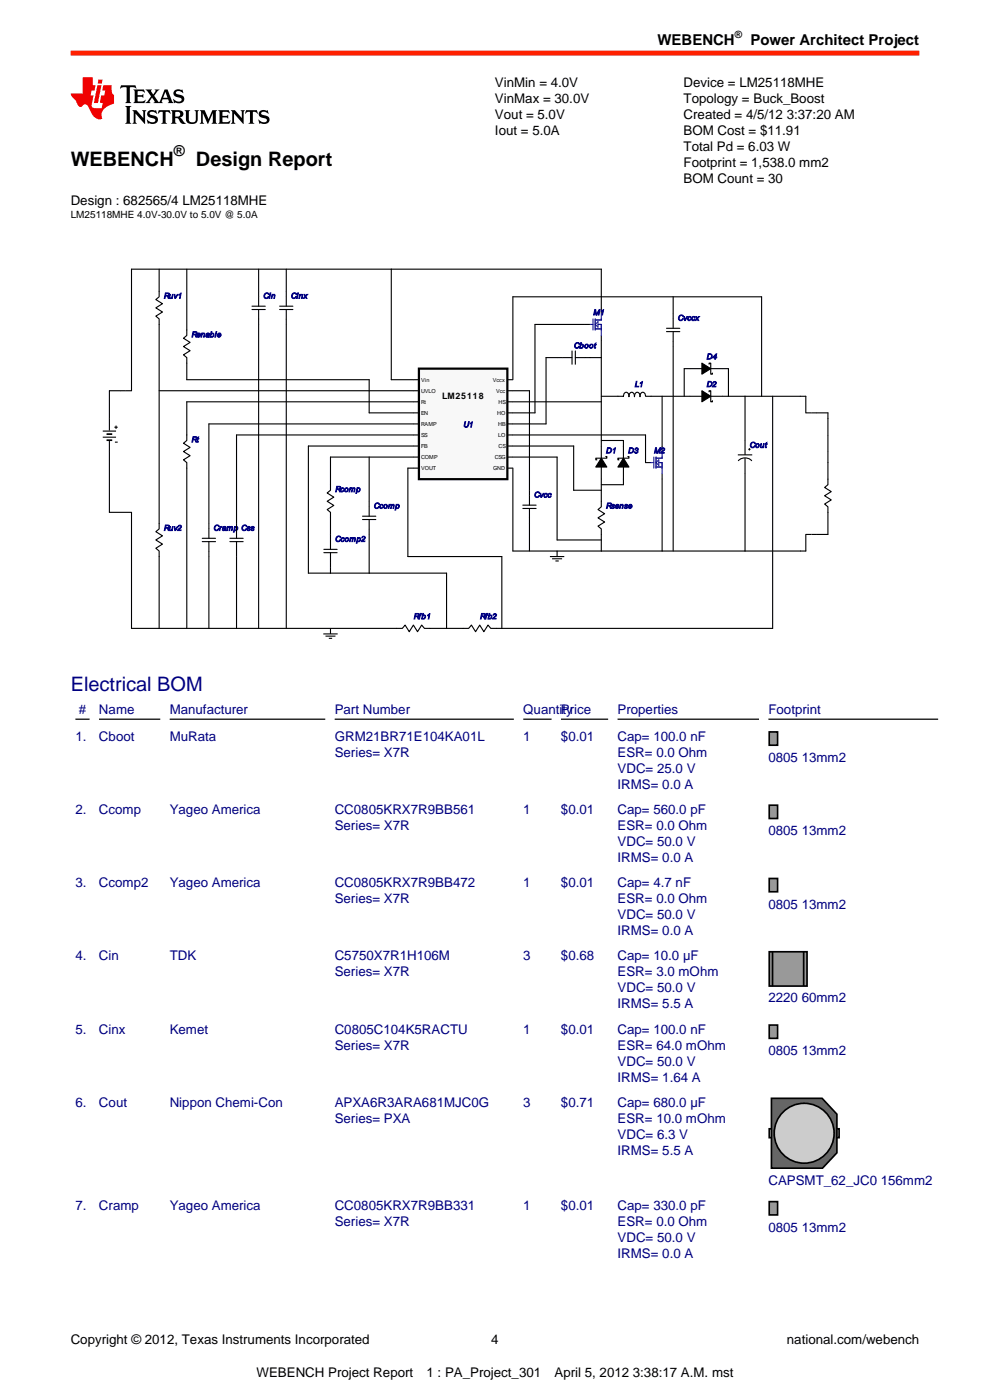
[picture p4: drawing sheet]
<svg xmlns="http://www.w3.org/2000/svg" width="210mm" height="297mm" viewBox="0 0 210 297" stroke-linecap="round" stroke-linejoin="round" font-family="sans-serif">
<path d="M15 11.3h180" fill="none" stroke="#ff2000" stroke-width="1.1" stroke-linecap="butt"/>
<path d="M55.2 23.5a.81 .81 0 0 0-.3 .9 .81 .81 0 0 0 .8 .6l.7 .2 .2 .3a.98 .98 0 0 1-.9 .5 .98 .98 0 0 1-.8-.7l.1 1 .2-.1a1.62 1.62 0 0 0 1.9-.5 .87 .87 0 0 0-.8-1.2l-.7-.2-.2-.2a.89 .89 0 0 1 1.5 .1l-.1-.8-.2 .1-.7-.2zM52.2 23.4l-.2 .8 .6-.5h.4v.2v1.9l-.3 .5h1.2l-.3-.5v-1.9l.1-.2h.4l.5 .5-.1-.8zM49 23.4l.3 .4v2l-.3 .5h.9l-.3-.5 .1-1.7 2 2.2v-2.5l.2-.4h-.9l.3 .2v1.4l-1.5-1.6zM46.3 23.4l.3 .4v2l-.3 .5h2.3l.2-.8a1.45 1.45 0 0 1-1.6 .4v-1h.9l.3 .2v-.8l-.3 .3h-.9v-.7l.2-.2a1.25 1.25 0 0 1 1.3 .4l-.2-.7zM42.4 23.4l.3 .4v2l-.3 .5h.9l-.3-.5v-1.8l1.1 2.3 1-2.3v1.8l-.2 .5h1.2l-.3-.5v-2l.3-.4h-1.1l-.8 1.8-.8-1.8zM39.2 23.4l.2 .2a3.4 3.4 0 0 0 .3 2.4 1.32 1.32 0 0 0 2.2-.7l.1-1.7 .2-.2h-1l.3 .4v1.5a.74 .74 0 0 1-.7 .6 .74 .74 0 0 1-.7-.6v-1.5l.2-.4zM37.2 23.8l.2-.1a.58 .58 0 0 1 .6 .1 .58 .58 0 0 1 .2 .7l-.2 .2h-.8zM36.3 23.4l.2 .4v2l-.2 .5h1.2l-.3-.3v-.9a.91 .91 0 0 1 1 .8l.5 .4 .7-.1-1.3-1.3a.76 .76 0 0 0 .8-.7 .76 .76 0 0 0-.8-.8zM33.7 23.4l-.2 .8 .6-.5h.4v.2v1.9l-.3 .5h1.2l-.3-.5v-1.9l.1-.2h.4l.5 .5-.1-.8zM31.5 23.5a.81 .81 0 0 0-.3 .9 .81 .81 0 0 0 .8 .6l.8 .2 .2 .3a.98 .98 0 0 1-1 .5 .98 .98 0 0 1-.8-.7l.2 1 .1-.1a1.62 1.62 0 0 0 2-.5 .87 .87 0 0 0-.9-1.2l-.7-.2-.2-.2a.89 .89 0 0 1 1.5 .1l-.1-.8-.2 .1-.7-.2zM28.1 23.4l.3 .4v2l-.3 .5h.9l-.3-.5 .1-1.7 2 2.2v-2.5l.2-.4h-.9l.3 .2v1.4l-1.5-1.6zM26.6 22.5l.3 .5v2.8l-.3 .5h1.3l-.4-.5v-2.8l.4-.5zM37.1 19.2a.81 .81 0 0 0-.3 .9 .81 .81 0 0 0 .8 .5l.7 .2 .2 .3a.98 .98 0 0 1-.9 .5 .98 .98 0 0 1-.8-.6l.1 .9 .2-.1a1.61 1.61 0 0 0 1.9-.5 .87 .87 0 0 0-.8-1.2l-.7-.2-.2-.2a.89 .89 0 0 1 1.5 .1l-.1-.8-.2 .1-.7-.2zM35.1 19.5l.4 1.2h-.9zM30.9 19l1.1 1.4-1.2 1.5h1.1l-.2-.3 .5-.9 .6 .9-.2 .3h1.9l-.2-.3 .2-.5h1.2l.1 .5-.2 .3h1.2l-.3-.5-1-2.4h-.6l-1.2 2.7-1-1.4 1.1-1.3h-1l.2 .2-.5 .9-.5-.8 .2-.3zM28.3 19l.3 .5v1.9l-.3 .5h2.3l.2-.8a1.45 1.45 0 0 1-1.6 .4v-1l.9 .1 .3 .2v-.8l-.3 .2h-.9v-.7l.2-.2a1.25 1.25 0 0 1 1.3 .4l-.2-.7zM25.7 18.1l-.2 .7a1.15 1.15 0 0 1 1.3-.3l.1 2.9-.3 .5h1.2l-.3-.5v-2.7a.8 .8 0 0 1 1.2-.1l.3 .2-.3-.7z" fill="#000"/>
<path d="M20.9 16.9l-.2 .8h.9l.2-.8zM20.7 18.1l-.8 3.8h.9l.7-3.8zM17.6 16.4v3.4h-2.6a2.07 2.07 0 0 0 .9 1.4l.4 .6a.92 .92 0 0 0 1.1 .8 .73 .73 0 0 1 .6-.4 .73 .73 0 0 1 .7 .4l.5 1a2.05 2.05 0 0 0 2.5 1.6 2.15 2.15 0 0 1 1.6-2.9l.9-.3-.1-1.8a1.97 1.97 0 0 1-.4-2.1h-1.8l-.2 1.1h.6l-.2 1h-.6l-.3 1.3v.3l.6 .1-.2 1.1h-.9a.9 .9 0 0 1-1.2-.9l.3-1.9h-.6l.2-1h.6l.3-1.1h-.6v-1.7z" fill="#f00000"/>
<g fill="none" stroke="#000" stroke-width=".23">
<path d="M33.8 61.8v1.2l-.7 .6 1.4 .8-1.4 .9 1.4 .9-1.4 .9 .7 .6v1.1M39.6 70v1.2l-.7 .6 1.4 .8-1.4 .9 1.4 .9-1.4 .9 .7 .6v1.1M53.5 65h2.8M53.5 65.7h2.8M54.9 61.8v3.2M54.9 65.7v3.1M59.3 65h2.8M59.3 65.7h2.8M60.7 61.8v3.2M60.7 65.7v3.1M118.2 75.9h3.1M121.3 74.5v2.8"/>
<path d="M122 75.9h3.2M122 74.5v2.8M124 68.8h1.2M127.6 65.3v1.2M127.6 71.2v1.1M141.4 70.4h2.8M141.4 69.6h2.8M142.8 66.5v3.1M142.8 70.4v3.1M146.3 78.2h7M148.9 77l1.9 1.2-1.9 1.2zM150.4 77.3v-.3h.4v2.4h.3v-.3"/>
<path d="M26.7 82.9h1.2M39.6 92.3v1.1l-.7 .6 1.4 .9-1.4 .9 1.4 .9-1.4 .9 .7 .5v1.2M127.6 97.2l1.1 1.9h-2.3zM127.6 94.6v7.1M128.5 96.8h.2v.4h-2.3v.4h.2M131.1 84.1l1.1-.1a.63 .63 0 0 1 .7-.8 .63 .63 0 0 1 .5 1 .6 .6 0 0 1 .3-.8 .6 .6 0 0 1 .8 .3l.1 .5a.6 .6 0 0 1 .3-.8 .6 .6 0 0 1 .8 .3l.1 .5a.6 .6 0 0 1 .3-.8 .6 .6 0 0 1 .8 .3v.4h1.2M132.2 97.2l1.2 1.9h-2.3zM132.2 94.6v7.1M133.2 96.8h.2v.4h-2.3v.4h.2M136.9 98.1h1.2M140.4 94.6v1.2M146.3 84.1h7"/>
<path d="M148.9 82.9l1.9 1.2-1.9 1.1zM150.4 83.1v-.2h.4v2.3h.3v-.2M156.5 96.5h3.1M156.6 97.7a1.98 1.98 0 0 1 2.8 0M158 93.4v3.1M158 97.2v3.3M158.7 95.3h.5M159 95.1v.5M170.9 87.6h1.2M26.7 108.7h1.2M33.8 111v1.2l-.7 .6 1.4 .9-1.4 .9 1.4 .8-1.4 .9 .7 .6v1.2M42.9 114.2h2.8"/>
<path d="M42.9 114.9h2.8M44.3 111v3.2M44.3 114.9v3.2M48.8 114.2h2.8M48.8 114.9h2.8M50.2 111v3.2M50.2 114.9v3.2M68.7 116.5h2.8M68.7 117.2h2.8M70.1 102.8v1.2l-.7 .6 1.4 .9-1.4 .8 1.4 .9-1.4 .9 .7 .6v1.2M70.1 113.4v3.1M70.1 117.2v3.2"/>
<path d="M76.9 109.5h2.8M76.9 110.2h2.8M78.3 106.3v3.2M78.3 110.2v3.2M110.9 107.2h2.8M110.9 107.9h2.8M112.3 104v3.2M112.3 107.9v3.1M116.6 118.1h3.1M117.1 118.5h2.1M117.8 119h.7M118.2 116.9v1.2"/>
<path d="M127.6 106.3v1.2l-.8 .6 1.5 .9-1.5 .9 1.5 .8-1.5 .9 .8 .6v1.2M140.4 100.5v1.2M170.9 113.4h1.2M68.6 134.5h3M69 135h2.2M69.8 135.4h.7M70.1 133.3v1.2M84.2 133.3h1.1l.6-.7 .9 1.4 .9-1.4 .9 1.4 .8-1.4 .6 .7h1.2M98.2 133.3h1.2l.6-.7 .9 1.4 .9-1.4 .8 1.4 .9-1.4 .6 .7h1.2"/>
</g>
<path d="M148.9 77l1.9 1.2-1.9 1.2zM127.6 97.2l1.1 1.9h-2.3zM132.2 97.2l1.2 1.9h-2.3zM148.9 82.9l1.9 1.2-1.9 1.1z" fill="#000"/>
<g fill="none" stroke="#00f" stroke-width=".23">
<path d="M125.2 68.8h.6M125.8 67.7v2.3M126.3 67.7v2.3M126.3 69.8h1.3M126.3 68.8l.5-.6v1.2zM126.8 68.8h.8v2.4M127.6 66.5v1.4h-1.3M138.1 98.1h.6M138.7 97v2.3M139.2 97v2.3M139.2 99.1h1.2M139.2 98.1l.5-.5v1.1z"/>
<path d="M139.7 98.1h.7v2.4M140.4 95.8v1.4h-1.2"/>
</g>
<path d="M88.9 78.2h18.7v23.5h-18.7z" fill="#f8f8f8"/>
<path d="M88.9 78.2h18.7v23.5h-18.7z" fill="none" stroke="#000" stroke-width=".47"/>
<g fill="none" stroke="#000" stroke-width=".23">
<path d="M33.8 57.1v4.7M39.6 57.1v12.9M54.9 57.1v4.7M60.7 57.1v4.7M83 57.1v23.5h5.9M33.8 68.8v42.2M39.6 77v3.6h38.7v7h10.6M54.9 68.8v64.5M60.7 68.8v64.5M118.2 75.9h-2.4v14h-8.2M124 68.8h-10.5v18.8h-5.9M125.2 75.9h2.4"/>
<path d="M127.6 65.3v-8.2h-99.7v25.8M127.6 72.3v22.3M142.8 63v3.5M142.8 73.5v43.4M146.3 78.2h-1.2v5.9M153.3 78.2h1.2v5.9M21.8 91.5h2.8M21.8 92.7h2.8M22.6 93.4h1.2M22.6 92h1.2M22.6 92.2h1.2M22.6 93.3h1.2"/>
<path d="M23.2 93.6v15.1h3.5M24.3 90.6h.7M24.4 93.8h.6M24.6 90.3v.7M26.7 82.9h-3.5v8.4M33.8 82.9h55.1M39.6 99.3v34M78.3 97v9.3M88.9 85.2h-49.3v7.1M88.9 89.9h-44.6v21.1M88.9 92.3h-38.7v18.7M88.9 94.6h-23.5v27h29.3v11.7"/>
<path d="M88.9 97h-18.8v5.8M88.9 99.3h-2.4v18.8h19.9v15.2M107.6 80.6h1.2v-17.6h52.8v21.1M107.6 82.9h4.7v21.1M107.6 85.2h20M107.6 92.3h29.3v5.8M107.6 94.6h14.1v9.4h5.9M107.6 97h10.6v17.6h9.4M107.6 99.3h1.2v17.6h62.1v-3.5M127.6 84.1h3.5M127.6 93.4h4.6v1.2M138.1 84.1h8.2"/>
<path d="M140.4 84.1v10.5M153.3 84.1h17.6v3.5M158 84.1v9.3M163.9 84.1v49.2h-58.6M172.1 87.6h3.5v15.2l-.7 .6 1.4 .9-1.4 .9 1.4 .9-1.4 .8 .7 .6v5.9h-3.5M27.9 108.7v24.6h56.3M33.8 118.1v15.2M44.3 118.1v15.2M50.2 118.1v15.2M70.1 109.9v3.5M78.3 113.4v8.2M112.3 111v5.9"/>
<path d="M127.6 101.7v4.6M127.6 113.4v3.5M132.2 101.7v1.1h-4.6M140.4 101.7v15.2M158 100.5v16.4M70.1 120.4v1.2M91.2 133.3h7"/>
</g>
<path d="M16 152.6h3M21 152.6h13M36 152.6h33M71 152.6h38M111 152.6h6M119 152.6h10M131 152.6h30M163 152.6h36" fill="none" stroke="#000" stroke-width=".26"/>
<path d="M163.2 155.3h1.7v2.8h-1.7z" fill="#999"/>
<path d="M163.2 155.3h1.7v2.8h-1.7z" fill="none" stroke="#000" stroke-width=".35"/>
<path d="M163.2 170.8h1.7v2.8h-1.7z" fill="#999"/>
<path d="M163.2 170.8h1.7v2.8h-1.7z" fill="none" stroke="#000" stroke-width=".35"/>
<path d="M163.2 186.4h1.7v2.8h-1.7z" fill="#999"/>
<path d="M163.2 186.4h1.7v2.8h-1.7z" fill="none" stroke="#000" stroke-width=".35"/>
<path d="M163.2 201.9h8v7.3h-8z" fill="#999"/>
<path d="M163.2 201.9h8v7.3h-8zM163.9 201.9v7.3M170.5 201.9v7.3" fill="none" stroke="#000" stroke-width=".36"/>
<path d="M163.2 217.5h1.7v2.8h-1.7z" fill="#999"/>
<path d="M163.2 217.5h1.7v2.8h-1.7z" fill="none" stroke="#000" stroke-width=".35"/>
<path d="M163.2 239.5h14.8v1.9h-14.8z" fill="#ccc"/>
<path d="M163.2 239.5h14.8v1.9h-14.8z" fill="none" stroke="#000" stroke-width=".35"/>
<path d="M163.6 233h10.8l3.1 3.4v8.2l-3 3.2h-10.9z" fill="#666"/>
<path d="M163.6 233h10.8l3.1 3.4v8.2l-3 3.2h-10.9z" fill="none" stroke="#000" stroke-width=".35"/>
<circle cx="170.6" cy="240.4" r="6.4" fill="#ccc"/>
<circle cx="170.6" cy="240.4" r="6.4" fill="none" stroke="#000" stroke-width=".35"/>
<path d="M163.2 254.9h1.7v2.8h-1.7z" fill="#999"/>
<path d="M163.2 254.9h1.7v2.8h-1.7z" fill="none" stroke="#000" stroke-width=".35"/>
<g font-size="4.2">
<text x="15" y="35.3">WEBENCH</text>
<text x="41.6" y="35.3">Design Report</text>
</g>
<text font-size="4.2" fill="#000080" x="15" y="146.6">Electrical BOM</text>
<g font-size="3.2">
<text x="139.5" y="9.6">WEBENCH</text>
<text x="159.2" y="9.6">Power Architect Project</text>
<text x="36.9" y="33">®</text>
</g>
<g font-size="2.8">
<text x="105" y="18.4">VinMin = 4.0V</text>
<text x="105" y="21.8">VinMax = 30.0V</text>
<text x="145" y="18.4">Device = LM25118MHE</text>
<text x="145" y="21.8">Topology = Buck_Boost</text>
<text x="105" y="25.2">Vout = 5.0V</text>
<text x="105" y="28.6">Iout = 5.0A</text>
<text x="145" y="25.2">Created = 4/5/12 3:37:20 AM</text>
<text x="145" y="28.6">BOM Cost = $11.91</text>
<text x="145" y="32">Total Pd = 6.03 W</text>
<text x="145" y="35.3">Footprint = 1,538.0 mm2</text>
<text x="145" y="38.7">BOM Count = 30</text>
<text x="15" y="43.4">Design : 682565/4 LM25118MHE</text>
<text x="15" y="285.1">Copyright © 2012, Texas Instruments Incorporated</text>
<text x="104.2" y="285.1">4</text>
<text x="166.9" y="285.1">national.com/webench</text>
<text x="54.4" y="292">WEBENCH Project Report</text>
<text x="90.5" y="292">1 : PA_Project_301</text>
<text x="117.6" y="292">April 5, 2012 3:38:17 A.M. mst</text>
</g>
<g font-size="2.8" fill="#000080">
<text x="16.7" y="151.5">#</text>
<text x="21" y="151.5">Name</text>
<text x="36" y="151.5">Manufacturer</text>
<text x="71" y="151.5">Part Number</text>
<text x="111" y="151.5">Quantity</text>
<text x="119" y="151.5">Price</text>
<text x="131" y="151.5">Properties</text>
<text x="163" y="151.5">Footprint</text>
<text x="16" y="157.1">1.</text>
<text x="21" y="157.1">Cboot</text>
<text x="36" y="157.1">MuRata</text>
<text x="71" y="157.1">GRM21BR71E104KA01L</text>
<text x="71" y="160.5">Series= X7R</text>
<text x="111" y="157.1">1</text>
<text x="119" y="157.1">$0.01</text>
<text x="131" y="157.1">Cap= 100.0 nF</text>
<text x="131" y="160.5">ESR= 0.0 Ohm</text>
<text x="163" y="161.7">0805 13mm2</text>
<text x="131" y="163.9">VDC= 25.0 V</text>
<text x="131" y="167.3">IRMS= 0.0 A</text>
<text x="16" y="172.7">2.</text>
<text x="21" y="172.7">Ccomp</text>
<text x="36" y="172.7">Yageo America</text>
<text x="71" y="172.7">CC0805KRX7R9BB561</text>
<text x="111" y="172.7">1</text>
<text x="119" y="172.7">$0.01</text>
<text x="131" y="172.7">Cap= 560.0 pF</text>
<text x="71" y="176.1">Series= X7R</text>
<text x="131" y="176.1">ESR= 0.0 Ohm</text>
<text x="131" y="179.4">VDC= 50.0 V</text>
<text x="163" y="177.2">0805 13mm2</text>
<text x="131" y="182.8">IRMS= 0.0 A</text>
<text x="16" y="188.2">3.</text>
<text x="21" y="188.2">Ccomp2</text>
<text x="36" y="188.2">Yageo America</text>
<text x="71" y="188.2">CC0805KRX7R9BB472</text>
<text x="71" y="191.6">Series= X7R</text>
<text x="111" y="188.2">1</text>
<text x="119" y="188.2">$0.01</text>
<text x="131" y="188.2">Cap= 4.7 nF</text>
<text x="131" y="191.6">ESR= 0.0 Ohm</text>
<text x="131" y="195">VDC= 50.0 V</text>
<text x="163" y="192.7">0805 13mm2</text>
<text x="16" y="203.8">4.</text>
<text x="21" y="203.8">Cin</text>
<text x="36" y="203.8">TDK</text>
<text x="71" y="203.8">C5750X7R1H106M</text>
<text x="111" y="203.8">3</text>
<text x="119" y="203.8">$0.68</text>
<text x="131" y="198.4">IRMS= 0.0 A</text>
<text x="131" y="203.8">Cap= 10.0 µF</text>
<text x="71" y="207.1">Series= X7R</text>
<text x="131" y="207.1">ESR= 3.0 mOhm</text>
<text x="131" y="210.5">VDC= 50.0 V</text>
<text x="131" y="213.9">IRMS= 5.5 A</text>
<text x="163" y="212.6">2220 60mm2</text>
<text x="16" y="219.3">5.</text>
<text x="21" y="219.3">Cinx</text>
<text x="36" y="219.3">Kemet</text>
<text x="71" y="219.3">C0805C104K5RACTU</text>
<text x="111" y="219.3">1</text>
<text x="119" y="219.3">$0.01</text>
<text x="131" y="219.3">Cap= 100.0 nF</text>
<text x="71" y="222.7">Series= X7R</text>
<text x="131" y="222.7">ESR= 64.0 mOhm</text>
<text x="131" y="226.1">VDC= 50.0 V</text>
<text x="163" y="223.8">0805 13mm2</text>
<text x="131" y="229.5">IRMS= 1.64 A</text>
<text x="16" y="234.9">6.</text>
<text x="21" y="234.9">Cout</text>
<text x="36" y="234.9">Nippon Chemi-Con</text>
<text x="71" y="234.9">APXA6R3ARA681MJC0G</text>
<text x="71" y="238.2">Series= PXA</text>
<text x="111" y="234.9">3</text>
<text x="119" y="234.9">$0.71</text>
<text x="131" y="234.9">Cap= 680.0 µF</text>
<text x="131" y="238.2">ESR= 10.0 mOhm</text>
<text x="131" y="241.6">VDC= 6.3 V</text>
<text x="131" y="245">IRMS= 5.5 A</text>
<text x="163" y="251.4">CAPSMT_62_JC0 156mm2</text>
<text x="16" y="256.8">7.</text>
<text x="21" y="256.8">Cramp</text>
<text x="36" y="256.8">Yageo America</text>
<text x="71" y="256.8">CC0805KRX7R9BB331</text>
<text x="111" y="256.8">1</text>
<text x="119" y="256.8">$0.01</text>
<text x="131" y="256.8">Cap= 330.0 pF</text>
<text x="71" y="260.2">Series= X7R</text>
<text x="131" y="260.2">ESR= 0.0 Ohm</text>
<text x="131" y="263.5">VDC= 50.0 V</text>
<text x="163" y="261.3">0805 13mm2</text>
<text x="131" y="266.9">IRMS= 0.0 A</text>
</g>
<g font-size="2.1">
<text x="155.9" y="8">®</text>
<text x="15" y="46.2">LM25118MHE 4.0V-30.0V to 5.0V @ 5.0A</text>
</g>
<text font-size="1.9" x="93.8" y="84.7">LM25118</text>
<g font-size="1.6">
<text x="34.7" y="63.3">Ruv1</text>
<text x="55.8" y="63.3">Cin</text>
<text x="61.7" y="63.3">Cinx</text>
<text x="40.6" y="71.5">Renable</text>
<text x="125.8" y="66.8">M1</text>
<text x="143.7" y="68">Cvccx</text>
<text x="121.7" y="73.9">Cboot</text>
<text x="149.8" y="76.2">D4</text>
<text x="134.6" y="82.1">L1</text>
<text x="149.8" y="82.1">D2</text>
<text x="40.6" y="93.8">Rt</text>
<text x="98.2" y="90.6">U1</text>
<text x="159" y="95">Cout</text>
<text x="128.5" y="96.1">D1</text>
<text x="133.2" y="96.1">D3</text>
<text x="138.7" y="96.1">M2</text>
<text x="71" y="104.4">Rcomp</text>
<text x="79.2" y="107.9">Ccomp</text>
<text x="113.2" y="105.5">Cvcc</text>
<text x="128.5" y="107.9">Rsense</text>
<text x="34.7" y="112.6">Ruv2</text>
<text x="45.2" y="112.6">Cramp Css</text>
<text x="71" y="114.9">Ccomp2</text>
<text x="87.7" y="131.3">Rfb1</text>
<text x="101.8" y="131.3">Rfb2</text>
</g>
<g font-size="1.2">
<text x="89.3" y="81">Vin</text>
<text x="89.3" y="83.4">UVLO</text>
<text x="104.5" y="81">Vccx</text>
<text x="105.2" y="83.4">Vcc</text>
<text x="89.3" y="85.7">Rt</text>
<text x="89.3" y="88.1">EN</text>
<text x="105.4" y="88.1">HO</text>
<text x="105.7" y="85.7">HS</text>
<text x="89.3" y="90.4">RAMP</text>
<text x="89.3" y="92.7">SS</text>
<text x="89.3" y="95.1">FB</text>
<text x="105.7" y="90.4">HB</text>
<text x="105.7" y="92.7">LO</text>
<text x="105.8" y="95.1">CS</text>
<text x="89.3" y="97.4">COMP</text>
<text x="89.3" y="99.8">VOUT</text>
<text x="104.6" y="99.8">GND</text>
<text x="105" y="97.4">CSG</text>
</g>
</svg>
